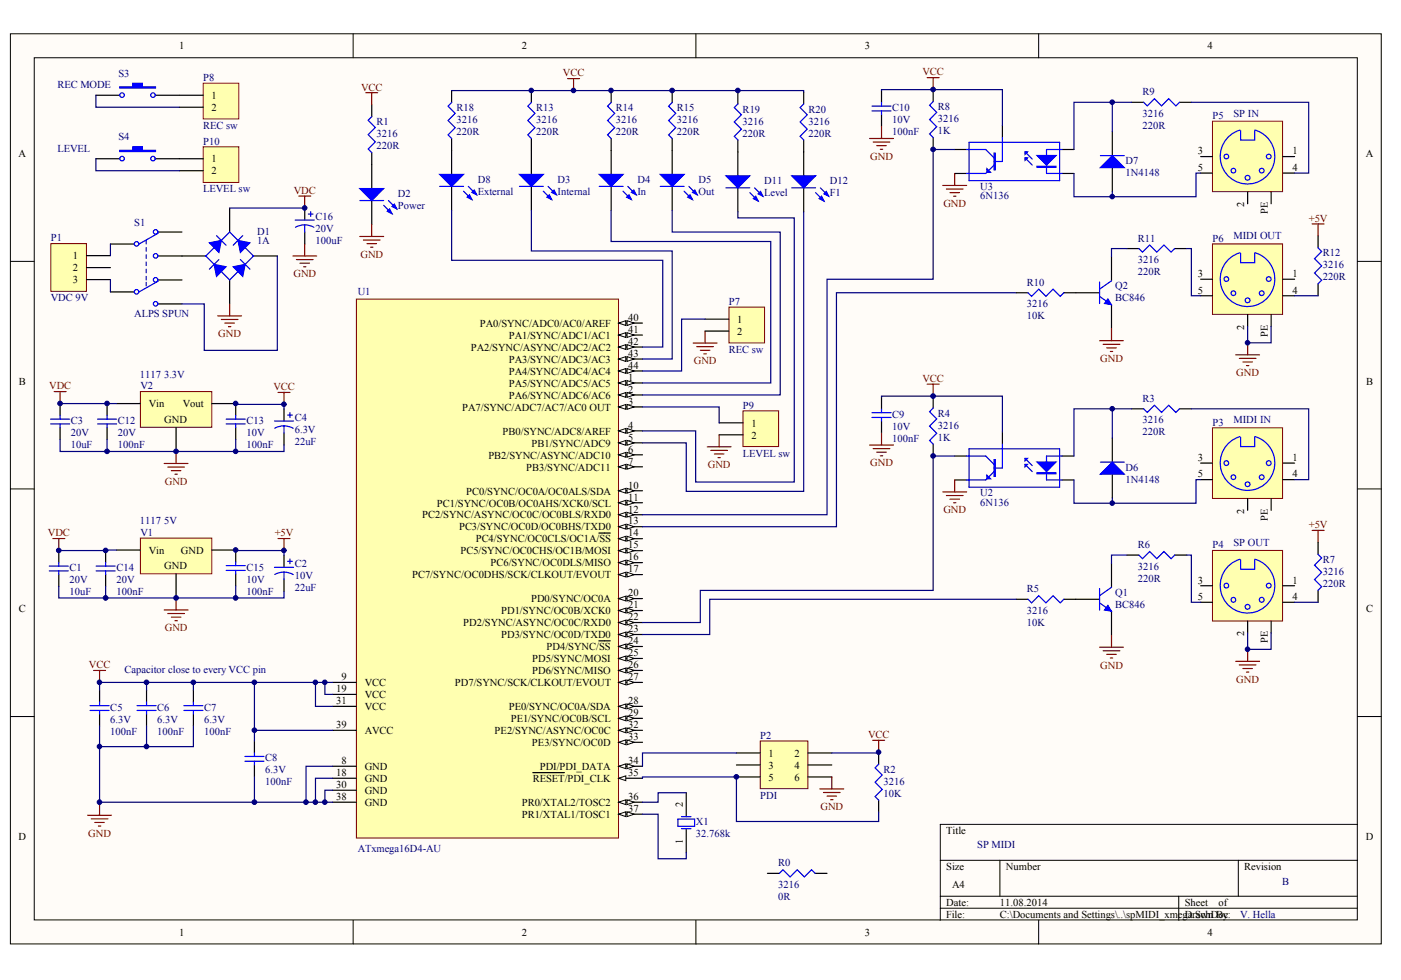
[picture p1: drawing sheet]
<svg xmlns="http://www.w3.org/2000/svg" width="289mm" height="202mm" viewBox="0 0 289 202" stroke-linecap="round" stroke-linejoin="round" font-family="sans-serif">
<g fill="#fffcf8" stroke="#000" stroke-width=".21">
<path d="M2.1 7h282.8v187.7h-282.8z"/>
<path d="M7.1 11.9h272.8v177.9h-272.8z"/>
</g>
<g fill="none" stroke="#000" stroke-width=".21">
<path d="M72.8 7v4.9M143.5 7v4.9M214.2 7v4.9M2.1 53.9h5M280 53.9h4.9M2.1 100.9h5M280 100.9h4.9M2.1 147.8h5M280 147.8h4.9M193.9 177.5h86.1M206.2 177.5v7.4M255.4 177.5v7.4"/>
<path d="M280 170h-86.1v19.8M72.8 189.8v4.9M143.5 189.8v4.9M193.9 184.9h86.1M193.9 187.3h86.1M214.2 189.8v4.9M243.1 184.9v4.9"/>
</g>
<path d="M73.5 61.7h54.1v111.2h-54.1z" fill="#ffffb0" stroke="#800000" stroke-width=".21"/>
<path d="M127.6 165.5h4.9" fill="none" stroke="#000" stroke-width=".25"/>
<g fill="#fffcf8" stroke="#000" stroke-width=".21">
<path d="M127.6 165.5l1.5-.5v1z"/>
<path d="M129.3 165l1.5 .5-1.5 .5z"/>
</g>
<path d="M127.6 167.9h4.9" fill="none" stroke="#000" stroke-width=".25"/>
<g fill="#fffcf8" stroke="#000" stroke-width=".21">
<path d="M127.6 167.9l1.5-.5v1z"/>
<path d="M129.3 167.4l1.5 .5-1.5 .5z"/>
</g>
<path d="M127.6 160.5h4.9" fill="none" stroke="#000" stroke-width=".25"/>
<path d="M127.6 160.5l1.5-.5v1z" fill="#fffcf8" stroke="#000" stroke-width=".21"/>
<path d="M127.6 66.6h4.9M68.6 140.8h4.9M68.6 143.2h4.9M68.6 150.6h4.9M68.6 158.1h4.9M109.9 159.4h6.5M68.6 160.5h4.9M68.6 163h4.9" fill="none" stroke="#000" stroke-width=".25"/>
<g fill="#fffcf8" stroke="#000" stroke-width=".21">
<path d="M127.6 66.6l1.5-.5v1z"/>
<path d="M129.3 66.1l1.5 .5-1.5 .5z"/>
</g>
<path d="M127.6 69.1h4.9" fill="none" stroke="#000" stroke-width=".25"/>
<g fill="#fffcf8" stroke="#000" stroke-width=".21">
<path d="M127.6 69.1l1.5-.5v1z"/>
<path d="M129.3 68.6l1.5 .5-1.5 .5z"/>
</g>
<path d="M127.6 71.6h4.9" fill="none" stroke="#000" stroke-width=".25"/>
<g fill="#fffcf8" stroke="#000" stroke-width=".21">
<path d="M127.6 71.6l1.5-.5v1z"/>
<path d="M129.3 71.1l1.5 .5-1.5 .5z"/>
</g>
<path d="M127.6 74.1h4.9" fill="none" stroke="#000" stroke-width=".25"/>
<g fill="#fffcf8" stroke="#000" stroke-width=".21">
<path d="M127.6 74.1l1.5-.5v.9z"/>
<path d="M129.3 73.6l1.5 .5-1.5 .4z"/>
</g>
<path d="M127.6 76.5h4.9" fill="none" stroke="#000" stroke-width=".25"/>
<g fill="#fffcf8" stroke="#000" stroke-width=".21">
<path d="M127.6 76.5l1.5-.5v1z"/>
<path d="M129.3 76l1.5 .5-1.5 .5z"/>
</g>
<path d="M127.6 79h4.9" fill="none" stroke="#000" stroke-width=".25"/>
<g fill="#fffcf8" stroke="#000" stroke-width=".21">
<path d="M127.6 79l1.5-.5v1z"/>
<path d="M129.3 78.5l1.5 .5-1.5 .5z"/>
</g>
<path d="M127.6 81.5h4.9" fill="none" stroke="#000" stroke-width=".25"/>
<g fill="#fffcf8" stroke="#000" stroke-width=".21">
<path d="M127.6 81.5l1.5-.5v1z"/>
<path d="M129.3 81l1.5 .5-1.5 .5z"/>
</g>
<path d="M127.6 83.9h4.9" fill="none" stroke="#000" stroke-width=".25"/>
<g fill="#fffcf8" stroke="#000" stroke-width=".21">
<path d="M127.6 83.9l1.5-.5v1z"/>
<path d="M129.3 83.4l1.5 .5-1.5 .5z"/>
</g>
<path d="M127.6 88.9h4.9" fill="none" stroke="#000" stroke-width=".25"/>
<g fill="#fffcf8" stroke="#000" stroke-width=".21">
<path d="M127.6 88.9l1.5-.5v1z"/>
<path d="M129.3 88.4l1.5 .5-1.5 .5z"/>
</g>
<path d="M127.6 91.3h4.9" fill="none" stroke="#000" stroke-width=".25"/>
<g fill="#fffcf8" stroke="#000" stroke-width=".21">
<path d="M127.6 91.3l1.5-.4v.9z"/>
<path d="M129.3 90.9l1.5 .4-1.5 .5z"/>
</g>
<path d="M127.6 96.3h4.9" fill="none" stroke="#000" stroke-width=".25"/>
<g fill="#fffcf8" stroke="#000" stroke-width=".21">
<path d="M127.6 96.3l1.5-.5v1z"/>
<path d="M129.3 95.8l1.5 .5-1.5 .5z"/>
</g>
<path d="M127.6 101.2h4.9" fill="none" stroke="#000" stroke-width=".25"/>
<g fill="#fffcf8" stroke="#000" stroke-width=".21">
<path d="M127.6 101.2l1.5-.5v1z"/>
<path d="M129.3 100.7l1.5 .5-1.5 .5z"/>
</g>
<path d="M127.6 103.7h4.9" fill="none" stroke="#000" stroke-width=".25"/>
<g fill="#fffcf8" stroke="#000" stroke-width=".21">
<path d="M127.6 103.7l1.5-.5v1z"/>
<path d="M129.3 103.2l1.5 .5-1.5 .5z"/>
</g>
<path d="M127.6 106.2h4.9" fill="none" stroke="#000" stroke-width=".25"/>
<g fill="#fffcf8" stroke="#000" stroke-width=".21">
<path d="M127.6 106.2l1.5-.5v1z"/>
<path d="M129.3 105.7l1.5 .5-1.5 .5z"/>
</g>
<path d="M127.6 108.6h4.9" fill="none" stroke="#000" stroke-width=".25"/>
<g fill="#fffcf8" stroke="#000" stroke-width=".21">
<path d="M127.6 108.6l1.5-.5v1z"/>
<path d="M129.3 108.1l1.5 .5-1.5 .5z"/>
</g>
<path d="M127.6 111.1h4.9" fill="none" stroke="#000" stroke-width=".25"/>
<g fill="#fffcf8" stroke="#000" stroke-width=".21">
<path d="M127.6 111.1l1.5-.5v1z"/>
<path d="M129.3 110.6l1.5 .5-1.5 .5z"/>
</g>
<path d="M123.5 110h2.4M127.6 113.6h4.9" fill="none" stroke="#000" stroke-width=".25"/>
<g fill="#fffcf8" stroke="#000" stroke-width=".21">
<path d="M127.6 113.6l1.5-.5v1z"/>
<path d="M129.3 113.1l1.5 .5-1.5 .5z"/>
</g>
<path d="M127.6 116.1h4.9" fill="none" stroke="#000" stroke-width=".25"/>
<g fill="#fffcf8" stroke="#000" stroke-width=".21">
<path d="M127.6 116.1l1.5-.5v.9z"/>
<path d="M129.3 115.6l1.5 .5-1.5 .4z"/>
</g>
<path d="M127.6 118.5h4.9" fill="none" stroke="#000" stroke-width=".25"/>
<g fill="#fffcf8" stroke="#000" stroke-width=".21">
<path d="M127.6 118.5l1.5-.5v1z"/>
<path d="M129.3 118l1.5 .5-1.5 .5z"/>
</g>
<path d="M127.6 123.5h4.9" fill="none" stroke="#000" stroke-width=".25"/>
<g fill="#fffcf8" stroke="#000" stroke-width=".21">
<path d="M127.6 123.5l1.5-.5v1z"/>
<path d="M129.3 123l1.5 .5-1.5 .5z"/>
</g>
<path d="M127.6 128.4h4.9" fill="none" stroke="#000" stroke-width=".25"/>
<g fill="#fffcf8" stroke="#000" stroke-width=".21">
<path d="M127.6 128.4l1.5-.5v1z"/>
<path d="M129.3 127.9l1.5 .5-1.5 .5z"/>
</g>
<path d="M127.6 130.9h4.9" fill="none" stroke="#000" stroke-width=".25"/>
<g fill="#fffcf8" stroke="#000" stroke-width=".21">
<path d="M127.6 130.9l1.5-.5v1z"/>
<path d="M129.3 130.4l1.5 .5-1.5 .5z"/>
</g>
<path d="M127.6 133.3h4.9" fill="none" stroke="#000" stroke-width=".25"/>
<g fill="#fffcf8" stroke="#000" stroke-width=".21">
<path d="M127.6 133.3l1.5-.4v.9z"/>
<path d="M129.3 132.9l1.5 .4-1.5 .5z"/>
</g>
<path d="M123.5 132.2h2.4M127.6 135.8h4.9" fill="none" stroke="#000" stroke-width=".25"/>
<g fill="#fffcf8" stroke="#000" stroke-width=".21">
<path d="M127.6 135.8l1.5-.5v1z"/>
<path d="M129.3 135.3l1.5 .5-1.5 .5z"/>
</g>
<path d="M127.6 138.3h4.9" fill="none" stroke="#000" stroke-width=".25"/>
<g fill="#fffcf8" stroke="#000" stroke-width=".21">
<path d="M127.6 138.3l1.5-.5v1z"/>
<path d="M129.3 137.8l1.5 .5-1.5 .5z"/>
</g>
<path d="M127.6 140.8h4.9" fill="none" stroke="#000" stroke-width=".25"/>
<g fill="#fffcf8" stroke="#000" stroke-width=".21">
<path d="M127.6 140.8l1.5-.5v1z"/>
<path d="M129.3 140.3l1.5 .5-1.5 .5z"/>
</g>
<path d="M127.6 158.1h4.9" fill="none" stroke="#000" stroke-width=".25"/>
<g fill="#fffcf8" stroke="#000" stroke-width=".21">
<path d="M127.6 158.1l1.5-.5v1z"/>
<path d="M129.3 157.6l1.5 .5-1.5 .5z"/>
</g>
<path d="M127.6 145.7h4.9" fill="none" stroke="#000" stroke-width=".25"/>
<g fill="#fffcf8" stroke="#000" stroke-width=".21">
<path d="M127.6 145.7l1.5-.5v1z"/>
<path d="M129.3 145.2l1.5 .5-1.5 .5z"/>
</g>
<path d="M127.6 148.2h4.9" fill="none" stroke="#000" stroke-width=".25"/>
<g fill="#fffcf8" stroke="#000" stroke-width=".21">
<path d="M127.6 148.2l1.5-.5v1z"/>
<path d="M129.3 147.7l1.5 .5-1.5 .5z"/>
</g>
<path d="M127.6 150.6h4.9" fill="none" stroke="#000" stroke-width=".25"/>
<g fill="#fffcf8" stroke="#000" stroke-width=".21">
<path d="M127.6 150.6l1.5-.4v.9z"/>
<path d="M129.3 150.2l1.5 .4-1.5 .5z"/>
</g>
<path d="M127.6 93.8h4.9M68.6 165.5h4.9" fill="none" stroke="#000" stroke-width=".25"/>
<g fill="#fffcf8" stroke="#000" stroke-width=".21">
<path d="M127.6 93.8l1.5-.5v1z"/>
<path d="M129.3 93.3l1.5 .5-1.5 .5z"/>
</g>
<path d="M127.6 125.9h4.9" fill="none" stroke="#000" stroke-width=".25"/>
<g fill="#fffcf8" stroke="#000" stroke-width=".21">
<path d="M127.6 125.9l1.5-.5v1z"/>
<path d="M129.3 125.4l1.5 .5-1.5 .5z"/>
</g>
<path d="M127.6 153.1h4.9" fill="none" stroke="#000" stroke-width=".25"/>
<g fill="#fffcf8" stroke="#000" stroke-width=".21">
<path d="M127.6 153.1l1.5-.5v1z"/>
<path d="M129.3 152.6l1.5 .5-1.5 .5z"/>
</g>
<path d="M68.6 145.7h4.9M181.2 155.2v2.4M181.2 165v2.5" fill="none" stroke="#000" stroke-width=".25"/>
<path d="M181.2 157.6l-.7 .8 1.4 1.5-1.4 1.4 1.4 1.5-1.4 1.5 .7 .7" fill="none" stroke="#00f" stroke-width=".25"/>
<path d="M156.8 152.8h9.8v9.9h-9.8z" fill="#ffffb0" stroke="#800000" stroke-width=".21"/>
<path d="M151.9 155.3h4.9M151.9 157.8h4.9M166.6 155.3h4.9M166.6 157.8h4.9M151.9 160.3h4.9M166.6 160.3h4.9" fill="none" stroke="#000" stroke-width=".25"/>
<path d="M28.9 111h14.8v7.4h-14.8z" fill="#ffffb0" stroke="#800000" stroke-width=".21"/>
<path d="M24 113.5h4.9M36.3 118.4v4.9M43.7 113.5h4.9" fill="none" stroke="#000" stroke-width=".25"/>
<path d="M28.9 80.8h14.8v7.3h-14.8z" fill="#ffffb0" stroke="#800000" stroke-width=".21"/>
<path d="M24 83.2h4.9M36.3 88.2v4.9M43.7 83.2h4.9M58.6 84.4v2.5M58.6 89.3v2.5M58.6 114.5v2.5M58.6 119.5v2.5M30.2 142.3v2.5M30.2 147.3v2.5M39.9 142.3v2.5M39.9 147.3v2.5" fill="none" stroke="#000" stroke-width=".25"/>
<g fill="none" stroke="#800000" stroke-width=".25">
<path d="M33.9 95.6h4.9M34.6 96.3h3.4M35.3 97.1h2M36.1 97.8h.5M36.3 93.1v2.5M57.3 80.9h2.5M58.6 80.9v2.5M57.3 111.1h2.5M58.6 111.1v2.5M33.9 125.8h4.9M34.6 126.6h3.4M35.3 127.3h2"/>
<path d="M36.1 128h.5M36.3 123.3v2.5M180 152.7h2.4M181.2 152.7v2.5M169.1 162.7h4.9M169.8 163.5h3.5M170.6 164.2h1.9M171.3 165h.5M171.5 160.3v2.4"/>
</g>
<path d="M181.2 155.2v.1h-9.7" fill="none" stroke="#000080" stroke-width=".25"/>
<g fill="none" stroke="#00f" stroke-width=".25">
<path d="M56.6 86.9h3.9M58.6 87.8l1.1 .2 .8 .4M58.6 87.8l-1.2 .2-.7 .3M58.6 87.8v1.5M59.3 85.6h1M59.8 85.1v1M56.6 117h3.9M58.6 118l.8 .1 1.1 .4M58.6 118l-1.2 .2-.7 .3M58.6 118v1.5M59.3 115.8h1M59.8 115.3v1"/>
<path d="M28.3 145.6h3.9M28.3 146.5h3.9M30.2 144.8v.8M30.2 146.5v.8M37.9 145.6h4M37.9 146.5h4M39.9 144.8v.8M39.9 146.5v.8"/>
</g>
<path d="M10.5 50.3h7.3v9.8h-7.3z" fill="#ffffb0" stroke="#800000" stroke-width=".21"/>
<g fill="none" stroke="#000" stroke-width=".25">
<path d="M19.8 19.6h4.9M32.1 19.6h4.9M109.6 18.7v2.5M126 18.7v2.5M138.6 18.7v2.5M76.7 21.6v2.5M76.7 31.5v7.4M109.6 28.6v7.4M109.6 38.4v5M126 28.6v7.4M126 38.4v5M138.6 28.6v7.4"/>
<path d="M138.6 38.4v5M17.9 52.7h4.9M17.9 55.2h4.9M17.9 57.7h4.9M22.8 50.3h4.9M32.6 52.8h9.8M32.6 47.9h4.9M32.6 57.7h4.9M47.4 42.9v5M47.4 57.7v5M52.3 52.8h4.9M76.7 41.4v4.9"/>
<path d="M22.8 60.2h4.9M32.6 62.7h4.9M12.4 83.2v2.5M12.4 88.2v2.5M12.1 113.6v2.4M12.1 118.5v2.5M20.5 142.3v2.5M20.5 147.3v2.5M52.5 152.8v2.5M52.5 157.8v2.4M141.5 163.5v5M141.5 170.9v5"/>
<path d="M158.3 180.1h2.4M168.1 180.1h2.5"/>
</g>
<g fill="none" stroke="#00f" stroke-width=".25">
<path d="M76.7 24.1l-.8 .7 1.5 1.5-1.5 1.5 1.5 1.5-1.5 1.4 .8 .8M107.1 38.4h4.9M109.6 21.2l-.8 .7 1.5 1.5-1.5 1.5 1.5 1.4-1.5 1.5 .8 .8M112 39.4l1.8 1.8M113 38.4l1.7 1.8M123.6 38.4h4.9M126 21.2l-.7 .7 1.5 1.5-1.5 1.5 1.5 1.4-1.5 1.5 .7 .8M128.5 39.4l1.7 1.8M129.5 38.4l1.7 1.8M136.2 38.4h4.9M138.6 21.2l-.7 .7 1.5 1.5-1.5 1.5 1.5 1.4-1.5 1.5 .7 .8M141.1 39.4l1.7 1.8"/>
<path d="M142.1 38.4l1.7 1.8M30.1 49.6v.7M30.1 51.1v.7M30.1 52.6v.7M30.1 54v.8M30.1 55.5v.8M30.1 57v.7M30.1 58.2v.8M32.6 48.1l-3.9 2.2M32.6 58l-3.9 2.2M44.7 48.6l1.9 2M45.1 53.5l-1.9 2"/>
<path d="M47.4 47.9l4.9 4.9-4.9 4.9-5-4.9zM49.6 53.5l1.9 2M50.1 48.6l-2 2M74.2 41.4h4.9M79.1 42.4l1.7 1.7M80.1 41.4l1.7 1.7M10.4 86.5h4M10.4 87.4h4M12.4 85.7v.8M12.4 87.4v.8M10.2 116.8h3.9M10.2 117.8h3.9"/>
<path d="M12.1 116v.8M12.1 117.8v.7M18.6 145.6h3.9M18.6 146.5h3.9M20.5 144.8v.8M20.5 146.5v.8M50.5 156h3.9M50.5 157h3.9M52.5 155.3v.7M52.5 157v.8M139.8 169h3.4v1.4h-3.4zM140.5 168.5h2"/>
<path d="M140.5 170.9h2M160.7 180.1l.8-.7 1.4 1.5 1.5-1.5 1.5 1.5 1.5-1.5 .7 .7"/>
<circle cx="25.2" cy="19.6" r=".47"/>
<circle cx="31.5" cy="19.6" r=".47"/>
<circle cx="28.2" cy="50.3" r=".47"/>
<circle cx="32.1" cy="57.7" r=".47"/>
<circle cx="32.1" cy="52.8" r=".47"/>
<circle cx="32.1" cy="47.8" r=".47"/>
<circle cx="28.2" cy="60.2" r=".47"/>
<circle cx="32.1" cy="62.7" r=".47"/>
</g>
<g fill="#00f" stroke="#00f" stroke-width=".25">
<path d="M44.2 54.5l2.4 .5-1.9 2z"/>
<path d="M43.2 50.1l2.4-.5-.5 2.5z"/>
<path d="M48.1 55l2.5-.5-.5 2.5z"/>
<path d="M49.1 49.6l2.4 .5-1.9 2z"/>
<path d="M74.2 38.9h4.9l-2.4 2.5z"/>
<path d="M80.4 43.1l.4 1-.9-.5z"/>
<path d="M81.3 42.1l.5 1-1-.5z"/>
<path d="M107.1 36h4.9l-2.4 2.4z"/>
<path d="M113.3 40.2l.5 1-1-.5z"/>
<path d="M114.3 39.2l.4 1-.9-.5z"/>
<path d="M123.6 36h4.9l-2.5 2.4z"/>
<path d="M129.7 40.2l.5 1-1-.5z"/>
<path d="M130.7 39.2l.5 1-1-.5z"/>
<path d="M136.2 36h4.9l-2.5 2.4z"/>
<path d="M142.3 40.2l.5 1-1-.5z"/>
<path d="M143.3 39.2l.5 1-1-.5z"/>
<path d="M24.7 17.9h2.7v-.7h2v.7h2.7v.3h-7.4z" fill-rule="evenodd"/>
</g>
<g fill="none" stroke="#800000" stroke-width=".25">
<path d="M117.1 16.2h2.4M118.3 16.2v2.5M61.6 40.4h2.5M62.8 40.4v2.5M44.9 65.2h4.9M45.6 65.9h3.5M46.4 66.6h1.9M47.1 67.4h.5M47.4 62.7v2.5M142.9 70.8h5M143.7 71.5h3.4M144.4 72.2h2"/>
<path d="M145.2 73h.5M145.4 68.3v2.5M11.2 80.8h2.4M12.4 80.8v2.4M19.3 138.3h2.5M20.5 138.3v2.5M18.1 168.2h4.9M18.8 168.9h3.5M19.6 169.6h1.9M20.3 170.4h.5M20.5 165.7v2.5"/>
</g>
<g fill="none" stroke="#000080" stroke-width=".25">
<path d="M22.8 50.3v2.4M22.8 57.7v2.5M57.2 52.8v19.5h-15.1v-9.6h-4.6M20.5 149.8v4.2h19.4v-4.2M20.5 154v11.5M30.2 140.8v1.5M30.2 149.8v4.2M39.9 140.8v1.5M52.5 140.8v9.8h16.1M52.5 150.6v2.2M65.1 140.8v4.9h3.5M67 140.8v2.4h1.6"/>
<path d="M68.6 158.1h-5.5v7.4M68.6 140.8h-48.1v1.5M52.5 160.2v5.3M68.6 165.5h-48.1v.2M68.6 163h-1.6v2.5M68.6 160.5h-3.5v5M132.5 167.9h3.2v9.2h5.8v-1.2M141.5 163.5h-5.8v2h-3.2"/>
</g>
<path d="M150.3 63.4h7.4v7.3h-7.4z" fill="#ffffb0" stroke="#800000" stroke-width=".21"/>
<path d="M145.4 65.8h4.9M145.4 68.3h4.9" fill="none" stroke="#000" stroke-width=".25"/>
<path d="M41.9 17.2h7.4v7.3h-7.4z" fill="#ffffb0" stroke="#800000" stroke-width=".21"/>
<g fill="none" stroke="#000" stroke-width=".25">
<path d="M37 19.6h4.9M93.1 18.7v2.5M19.8 32.7h4.9M32.1 32.7h4.9M37 22.1h4.9M93.1 28.6v7.4M93.1 38.4v5M62.8 42.9v2.5M62.8 47.9v2.4M22.1 83.2v2.5M22.1 88.2v2.5M48.6 83.2v2.5"/>
<path d="M48.6 88.2v2.5M21.8 113.6v2.4M21.8 118.5v2.5M48.6 113.5v2.4M48.6 118.4v2.5"/>
</g>
<g fill="none" stroke="#000080" stroke-width=".25">
<path d="M19.8 19.6v2.5h17.2M47.4 42.9h15.4M209.6 60.4h-37.1v48.2h-40M12.4 90.7v2.4h36.2v-2.4M12.4 83.2h11.6M22.1 90.7v2.4M48.6 83.2v.2h10v1M58.6 91.8v1.3h-10M24 113.5l-11.9 .1M48.6 113.5l10 .1v.9M12.1 121v2.3h36.5M21.8 121v2.3"/>
<path d="M48.6 120.9v2.4h10v-1.3M151.9 155.3h-19.4v2.8M132.5 160.5v-.2h19.4v9.1h29.3v-1.9"/>
</g>
<g fill="none" stroke="#00f" stroke-width=".25">
<path d="M90.7 38.4h4.9M93.1 21.2l-.7 .7 1.5 1.5-1.5 1.5 1.5 1.4-1.5 1.5 .7 .8M95.6 39.4l1.7 1.8M96.6 38.4l1.7 1.8M60.9 45.4h3.9M62.8 46.4l.8 .1 1.1 .4M62.8 46.4l-.7 .1-1.2 .4M62.8 46.4v1.5M63.6 44.2h1M64.1 43.7v1M20.1 86.5h4M20.1 87.4h4"/>
<path d="M22.1 85.7v.8M22.1 87.4v.8M46.6 86.5h4M46.6 87.4h4M48.6 85.7v.8M48.6 87.4v.8M19.8 116.8h4M19.8 117.8h4M21.8 116v.8M21.8 117.8v.7M46.6 116.7h4M46.6 117.7h4"/>
<path d="M48.6 115.9v.8M48.6 117.7v.7"/>
<circle cx="25.2" cy="32.7" r=".47"/>
<circle cx="31.5" cy="32.7" r=".47"/>
</g>
<g fill="#00f" stroke="#00f" stroke-width=".25">
<path d="M90.7 36h4.9l-2.5 2.4z"/>
<path d="M96.8 40.2l.5 1-1-.5z"/>
<path d="M97.8 39.2l.5 1-1-.5z"/>
<path d="M24.7 31h2.7v-.7h2v.7h2.7v.3h-7.4z" fill-rule="evenodd"/>
</g>
<g fill="none" stroke="#800000" stroke-width=".25">
<path d="M75.4 19.1h2.5M76.7 19.1v2.5M60.4 52.8h4.9M61.1 53.5h3.5M61.9 54.3h1.9M62.6 55h.5M62.8 50.3v2.5M74.2 48.8h4.9M74.9 49.5h3.5M75.7 50.3h1.9M76.4 51h.5M76.7 46.3v2.5"/>
<path d="M10.9 111.1h2.5M12.1 111.1v2.5"/>
</g>
<path d="M41.9 30.3h7.4v7.3h-7.4z" fill="#ffffb0" stroke="#800000" stroke-width=".21"/>
<path d="M37 32.7h4.9M37 35.2h4.9" fill="none" stroke="#000" stroke-width=".25"/>
<path d="M19.8 32.7v2.5h17.2" fill="none" stroke="#000080" stroke-width=".25"/>
<path d="M145.8 92.2h5M146.6 92.9h3.4M147.3 93.6h2M148.1 94.4h.5M148.3 89.7v2.5" fill="none" stroke="#800000" stroke-width=".25"/>
<path d="M153.2 84.8h7.4v7.3h-7.4z" fill="#ffffb0" stroke="#800000" stroke-width=".21"/>
<g fill="none" stroke="#000" stroke-width=".25">
<path d="M152.2 19v2.5M165.7 19v2.5M152.2 28.9v7.4M152.2 38.7v5M165.7 28.9v7.4M165.7 38.7v5M148.3 87.2h4.9M148.3 89.7h4.9M196.9 94.1h2.4M196.9 99h2.4M206.7 89.1v2.5M219 94.1h2.5"/>
<path d="M219 99h2.5"/>
</g>
<path d="M93.1 18.7h59.1v.3M152.2 18.7h13.5v.3M93.1 43.4v10.3h43.6v17.9h-4.2M109.6 43.4v8.4h29v22.3h-6.1M126 43.4v6.4h33v29.2h-26.5M138.6 43.4v4.5h22.3v33.6h-28.4M152.2 43.7v1.2h11.6v54.5h-20.3v-10.5h-11M165.7 43.7v57.7h-24.2v-10.1h-9M145.4 65.8h-4.8v10.7h-8.1M132.5 83.9h15.8v3.3" fill="none" stroke="#000080" stroke-width=".25"/>
<g fill="none" stroke="#00f" stroke-width=".25">
<path d="M149.7 38.7h4.9M152.2 21.5l-.8 .7 1.5 1.5-1.5 1.5 1.5 1.4-1.5 1.5 .8 .8M154.6 39.7l1.7 1.8M155.6 38.7l1.7 1.8M163.3 38.7h4.9M165.7 21.5l-.7 .7 1.5 1.5-1.5 1.5 1.5 1.4-1.5 1.5 .7 .8M168.2 39.7l1.7 1.8M169.2 38.7l1.7 1.8M199.3 94.1h4l1.7 1.7M199.8 92.6h18.7v7.9h-18.7zM203.5 98.8l-.2 .2h-4M205 97.3l-1 1"/>
<path d="M206.7 91.6v4.9h-1.7M211.4 95.8l1.5 1.5M211.4 94.6l1.5 1.4M219 94.1h-3.2v4.9h3.2"/>
</g>
<g fill="#00f" stroke="#00f" stroke-width=".25">
<path d="M149.7 36.3h4.9l-2.4 2.4z"/>
<path d="M155.9 40.5l.4 1-.9-.5z"/>
<path d="M156.8 39.5l.5 1-1-.5z"/>
<path d="M163.3 36.3h4.9l-2.5 2.4z"/>
<path d="M169.4 40.5l.5 1-1-.5z"/>
<path d="M170.4 39.5l.5 1-1-.5z"/>
<path d="M213.9 95.3h3.9l-2 2z"/>
<path d="M211.4 94.6h.5l-.5 .5z"/>
<path d="M211.4 95.8h.5l-.5 .5z"/>
<path d="M203.5 98l.8 .8h-.8z"/>
<path d="M205 94.8h.2v3.5h-.2z" fill-rule="evenodd"/>
</g>
<path d="M213.9 97.5h3.9v.2h-3.9z" fill="#00f" stroke="#00f" stroke-width=".25"/>
<path d="M250 88.2h14.5v14.6h-14.5z" fill="#ffffb0" stroke="#800000" stroke-width=".21"/>
<path d="M247.6 95.5h2.4M247.6 98.9h2.4M264.6 95.5h2.4M264.6 98.9h2.4M257.3 102.8v2.5M262.1 102.8v2.5" fill="none" stroke="#000" stroke-width=".25"/>
<path d="M253.1 95.1a.49 .49 0 0 0-.7 .4 .49 .49 0 0 0 .7 .5 .49 .49 0 0 0 .1-.9M254.6 98a.48 .48 0 0 0-.7 .4 .48 .48 0 0 0 .6 .5 .48 .48 0 0 0 .2-.8M255.8 90.2v1.9h2.9v-1.9M257.5 99.4a.49 .49 0 0 0-.7 .5 .49 .49 0 0 0 .7 .4 .49 .49 0 0 0 .1-.8M258.8 90.1a5.7 5.7 0 0 1 3.1 8.6 5.7 5.7 0 0 1-9.2 .1 5.7 5.7 0 0 1 3-8.7M260.4 98a.48 .48 0 0 0-.7 .4 .48 .48 0 0 0 .7 .5 .48 .48 0 0 0 .1-.8M261.8 95.1a.49 .49 0 0 0-.6 .4 .49 .49 0 0 0 .7 .5 .49 .49 0 0 0 .1-.9" fill="none" stroke="#00f" stroke-width=".25"/>
<path d="M250 113.5h14.5v14.6h-14.5z" fill="#ffffb0" stroke="#800000" stroke-width=".21"/>
<g fill="none" stroke="#000" stroke-width=".25">
<path d="M196.9 30.8h2.4M196.9 35.8h2.4M206.7 25.9v2.5M219 30.8h2.5M219 35.8h2.5M192.4 81.7v2.5M192.4 91.6v2.5M229.4 90.4v4.9M229.4 97.8v4.9M233.4 84.3h2.5M243.2 84.3h2.5M229.2 116.2v4.9"/>
<path d="M232.4 114.5h2.5M242.3 114.5h2.4M271.8 111.9v2.4M209.6 123.6h2.4M219.4 123.6h7.4M229.2 126.1v4.9M247.6 120.8h2.4M247.6 124.2h2.4M257.3 128.1v2.5M262.1 128.1v2.5M264.6 120.8h2.4M264.6 124.2h2.4"/>
<path d="M271.8 121.8v2.4"/>
</g>
<g fill="none" stroke="#00f" stroke-width=".25">
<path d="M199.3 30.8h4l1.7 1.8M199.8 29.4h18.7v7.9h-18.7zM203.5 35.5l-.2 .3h-4M205 34.1l-1 .9M206.7 28.4v4.9h-1.7M211.4 32.6l1.5 1.5M211.4 31.3l1.5 1.5M219 30.8h-3.2v5h3.2M192.4 84.2l-.7 .7 1.5 1.5-1.5 1.5 1.5 1.5-1.5 1.5 .7 .7M226.9 95.3h5M235.9 84.3l.7 .8 1.5-1.5 1.4 1.5 1.5-1.5 1.5 1.5 .7-.8M234.9 114.5l.7 .7 1.5-1.4 1.5 1.4 1.4-1.4 1.5 1.4 .8-.7"/>
<path d="M255.8 115.5v1.9h2.9v-1.9M258.8 115.4a5.7 5.7 0 0 1 3.1 8.6 5.7 5.7 0 0 1-9.2 .1 5.7 5.7 0 0 1 3-8.7M271.8 114.3l.8 .8-1.5 1.5 1.5 1.5-1.5 1.4 1.5 1.5-.8 .8M212 123.6l.7 .8 1.5-1.5 1.5 1.5 1.5-1.5 1.4 1.5 .8-.8M226.8 124.4l2.4 1.7M226.8 121.4v4.4M229.2 121.1l-2.4 1.8M253.1 120.4a.49 .49 0 0 0-.7 .4 .49 .49 0 0 0 .7 .4 .49 .49 0 0 0 .1-.8M254.6 123.3a.5 .5 0 0 0-.8 .4 .5 .5 0 0 0 .7 .5 .5 .5 0 0 0 .2-.8M257.5 124.7a.5 .5 0 0 0-.7 .5 .5 .5 0 0 0 .7 .4 .5 .5 0 0 0 .1-.8M260.4 123.3a.5 .5 0 0 0-.7 .4 .5 .5 0 0 0 .7 .5 .5 .5 0 0 0 .1-.9M261.8 120.3a.49 .49 0 0 0-.6 .5 .49 .49 0 0 0 .7 .4 .49 .49 0 0 0 .1-.8"/>
</g>
<path d="M228.5 124.9l.7 1.2-1.5-.3z" fill="#00f" stroke="#00f" stroke-width=".21"/>
<g fill="#00f" stroke="#00f" stroke-width=".25">
<path d="M229.4 95.3l2.5 2.5h-5z"/>
<path d="M213.9 32.1h3.9l-2 2z"/>
<path d="M211.4 31.3h.5l-.5 .5z"/>
<path d="M211.4 32.6h.5l-.5 .5z"/>
<path d="M203.5 34.8l.8 .7h-.8z"/>
<path d="M205 31.6h.2v3.4h-.2z" fill-rule="evenodd"/>
</g>
<path d="M221.5 99v4.8h7.9M229.4 84.3h-7.9v9.8M233.4 84.3h-4v6.1M245.7 84.3h24.2v14.6h-2.9M247.6 98.9h-.9v4.9h-17.3v-1.1M232.4 114.5h-3.2v1.7M244.7 114.5h1v9.7h1.9M257.3 130.6v3.3h4.8v-3.3M267 124.2h4.8" fill="none" stroke="#000080" stroke-width=".25"/>
<g fill="none" stroke="#800000" stroke-width=".25">
<path d="M191.2 79.2h2.5M192.4 79.2v2.5M196.9 99v2.5M194.4 101.5h4.9M195.2 102.2h3.4M195.9 103h2M196.6 103.7h.5M270.6 109.4h2.5M271.8 109.4v2.5M226.8 133.5h4.9M227.5 134.2h3.4M228.2 135h2"/>
<path d="M229 135.7h.5M229.2 131v2.5M254.8 136.4h5M255.6 137.2h3.4M256.3 137.9h2M257.1 138.6h.4M257.3 133.9v2.5"/>
</g>
<path d="M213.9 34.3h3.9v.2h-3.9z" fill="#00f" stroke="#00f" stroke-width=".25"/>
<path d="M250 25h14.5v14.5h-14.5z" fill="#ffffb0" stroke="#800000" stroke-width=".21"/>
<path d="M247.6 32.3h2.4M247.6 35.7h2.4M257.3 39.6v2.4M262.1 39.6v2.4M264.6 32.3h2.4M264.6 35.7h2.4" fill="none" stroke="#000" stroke-width=".25"/>
<path d="M253.1 31.9a.48 .48 0 0 0-.7 .4 .48 .48 0 0 0 .7 .4 .48 .48 0 0 0 .1-.8M254.6 34.8a.48 .48 0 0 0-.7 .4 .48 .48 0 0 0 .6 .4 .48 .48 0 0 0 .2-.8M255.8 27v1.9h2.9v-1.9M257.5 36.2a.5 .5 0 0 0-.7 .5 .5 .5 0 0 0 .7 .4 .5 .5 0 0 0 .1-.8M258.8 26.8a5.7 5.7 0 0 1 3.1 8.7 5.7 5.7 0 0 1-9.2 .1 5.7 5.7 0 0 1 3-8.8M260.4 34.8a.48 .48 0 0 0-.7 .4 .48 .48 0 0 0 .7 .4 .48 .48 0 0 0 .1-.8M261.8 31.8a.48 .48 0 0 0-.6 .5 .48 .48 0 0 0 .7 .4 .48 .48 0 0 0 .1-.8" fill="none" stroke="#00f" stroke-width=".25"/>
<path d="M250 50.3h14.5v14.5h-14.5z" fill="#ffffb0" stroke="#800000" stroke-width=".21"/>
<g fill="none" stroke="#000" stroke-width=".25">
<path d="M181.8 18.7v2.5M192.4 18.5v2.5M181.8 23.6v2.5M192.4 28.4v2.4M229.4 27.2v4.9M229.4 34.6v4.9M233.4 21.1h2.5M243.2 21.1h2.5M229.2 53v4.9M232.4 51.3h2.5M242.3 51.3h2.4M247.6 57.6h2.4"/>
<path d="M264.6 57.6h2.4M271.8 48.7v2.4M271.8 58.5v2.5M209.6 60.4h2.4M219.4 60.4h7.4M229.2 62.9v4.9M247.6 61h2.4M257.3 64.9v2.4M262.1 64.9v2.4M264.6 61h2.4M181.8 81.9v2.5M181.8 86.9v2.4"/>
</g>
<g fill="none" stroke="#00f" stroke-width=".25">
<path d="M179.8 21.9h4M179.8 22.9h4M181.8 21.2v.7M181.8 22.9v.7M192.4 21l-.7 .7 1.5 1.5-1.5 1.5 1.5 1.4-1.5 1.5 .7 .8M226.9 32.1h5M235.9 21.1l.7 .7 1.5-1.4 1.4 1.4 1.5-1.4 1.5 1.4 .7-.7M226.8 58.2v4.4M229.2 57.9l-2.4 1.7M234.9 51.3l.7 .7 1.5-1.5 1.5 1.5 1.4-1.5 1.5 1.5 .8-.7M253.1 57.1a.48 .48 0 0 0-.7 .4 .48 .48 0 0 0 .7 .5 .48 .48 0 0 0 .1-.8M255.8 52.2v2h2.9v-2"/>
<path d="M258.8 52.1a5.7 5.7 0 0 1 3.1 8.7 5.7 5.7 0 0 1-9.2 .1 5.7 5.7 0 0 1 3-8.8M261.8 57.1a.48 .48 0 0 0-.6 .5 .48 .48 0 0 0 .7 .4 .48 .48 0 0 0 .1-.8M271.8 51.1l.8 .8-1.5 1.4 1.5 1.5-1.5 1.5 1.5 1.5-.8 .7M212 60.4l.7 .7 1.5-1.5 1.5 1.5 1.5-1.5 1.4 1.5 .8-.7M226.8 61.1l2.4 1.8M254.6 60.1a.48 .48 0 0 0-.7 .3 .48 .48 0 0 0 .6 .5 .48 .48 0 0 0 .2-.8M257.5 61.5a.5 .5 0 0 0-.7 .5 .5 .5 0 0 0 .7 .4 .5 .5 0 0 0 .1-.8M260.4 60a.48 .48 0 0 0-.7 .5 .48 .48 0 0 0 .7 .4 .48 .48 0 0 0 .1-.8M179.8 85.1h4M179.8 86.1h4M181.8 84.4v.7M181.8 86.1v.8"/>
</g>
<path d="M228.5 61.6l.7 1.3-1.5-.3z" fill="#00f" stroke="#00f" stroke-width=".21"/>
<path d="M229.4 32.1l2.5 2.5h-5z" fill="#00f" stroke="#00f" stroke-width=".25"/>
<g fill="none" stroke="#000080" stroke-width=".25">
<path d="M181.8 18.7v-.2h24.9v7.4M196.9 30.8h-4.5v26.8h-21.8v48.6h-38.1M221.5 35.8v4.8h7.9M229.4 21.1h-7.9v9.7M233.4 21.1h-4v6.1M245.7 21.1h24.2v14.6h-2.9M247.6 35.7h-.9v4.9h-17.3v-1.1M232.4 51.3h-3.2v1.7M244.7 51.3h1v9.7h1.9M257.3 67.3v3.4h4.8v-3.4M267 61h4.8M181.8 81.9v-.2h24.9v7.4"/>
<path d="M196.9 94.1h-4.5v27.7h-48v6.6h-11.9M209.6 123.6h-63.2v7.3h-13.9"/>
</g>
<g fill="none" stroke="#800000" stroke-width=".25">
<path d="M191.2 16h2.5M192.4 16v2.5M179.3 28.6h5M180.1 29.3h3.4M180.8 30h2M181.5 30.8h.5M181.8 26.1v2.5M194.4 38.3h4.9M195.2 39h3.4M195.9 39.7h2M196.9 35.8v2.5M196.6 40.5h.5"/>
<path d="M270.6 46.2h2.5M271.8 46.2v2.5M226.8 70.3h4.9M227.5 71h3.4M228.2 71.8h2M229 72.5h.5M229.2 67.8v2.5M254.8 73.2h5M255.6 73.9h3.4M256.3 74.7h2M257.1 75.4h.4M257.3 70.7v2.5"/>
<path d="M179.3 91.8h5M180.1 92.5h3.4M180.8 93.3h2M181.5 94h.5M181.8 89.3v2.5"/>
</g>
<g fill="#000080" stroke="#000080" stroke-width=".21">
<circle cx="12.1" cy="113.5" r=".47"/>
<circle cx="12.4" cy="83.2" r=".47"/>
<circle cx="20.5" cy="165.5" r=".47"/>
<circle cx="20.5" cy="154" r=".47"/>
<circle cx="20.5" cy="140.7" r=".47"/>
<circle cx="21.8" cy="123.3" r=".48"/>
<circle cx="21.8" cy="113.5" r=".47"/>
<circle cx="22.1" cy="93.1" r=".47"/>
<circle cx="22.1" cy="83.2" r=".47"/>
<circle cx="30.2" cy="154" r=".47"/>
<circle cx="30.2" cy="140.7" r=".47"/>
<circle cx="36.3" cy="123.3" r=".48"/>
<circle cx="36.3" cy="93.1" r=".47"/>
<circle cx="39.9" cy="140.7" r=".47"/>
<circle cx="48.6" cy="123.3" r=".47"/>
<circle cx="48.6" cy="113.4" r=".47"/>
<circle cx="48.6" cy="93.1" r=".47"/>
<circle cx="48.6" cy="83.2" r=".47"/>
<circle cx="52.5" cy="165.5" r=".48"/>
<circle cx="52.5" cy="150.6" r=".47"/>
<circle cx="52.5" cy="140.7" r=".47"/>
<circle cx="58.5" cy="113.5" r=".47"/>
<circle cx="58.5" cy="83.4" r=".47"/>
<circle cx="62.8" cy="42.9" r=".47"/>
<circle cx="63.1" cy="165.5" r=".47"/>
<circle cx="65" cy="165.5" r=".47"/>
<circle cx="65" cy="140.7" r=".47"/>
<circle cx="67" cy="165.5" r=".47"/>
<circle cx="67" cy="140.7" r=".47"/>
<circle cx="109.6" cy="18.7" r=".47"/>
<circle cx="118.3" cy="18.7" r=".47"/>
<circle cx="126" cy="18.7" r=".47"/>
<circle cx="138.6" cy="18.7" r=".47"/>
<circle cx="151.9" cy="160.2" r=".47"/>
<circle cx="152.2" cy="18.7" r=".47"/>
<circle cx="181.2" cy="155.1" r=".47"/>
<circle cx="192.4" cy="94" r=".47"/>
<circle cx="192.4" cy="81.7" r=".48"/>
<circle cx="192.4" cy="30.8" r=".47"/>
<circle cx="192.4" cy="18.5" r=".47"/>
<circle cx="229.4" cy="40.5" r=".47"/>
<circle cx="229.4" cy="21.1" r=".47"/>
<circle cx="229.4" cy="103.8" r=".47"/>
<circle cx="229.4" cy="84.3" r=".47"/>
<circle cx="257.3" cy="70.7" r=".47"/>
<circle cx="257.3" cy="133.9" r=".47"/>
</g>
<g font-size="2.2">
<text x="37" y="10.2">1</text>
<text x="107.6" y="10.2">2</text>
<text x="178.3" y="10.2">3</text>
<text x="249" y="10.2">4</text>
<text x="43.6" y="20.4">1</text>
<text x="43.6" y="22.9">2</text>
<text x="3.8" y="32.4">A</text>
<text x="43.6" y="33.5">1</text>
<text x="43.6" y="36">2</text>
<text x="247" y="31.8">3</text>
<text x="247" y="35.2">5</text>
<text x="266.5" y="31.8">1</text>
<text x="266.5" y="35.2">4</text>
<text x="281.7" y="32.4">A</text>
<text x="15.1" y="53.5">1</text>
<text x="15.1" y="56">2</text>
<text x="15.1" y="58.4">3</text>
<text x="247" y="57.1">3</text>
<text x="266.5" y="57.1">1</text>
<text x="247" y="60.5">5</text>
<text x="266.5" y="60.5">4</text>
<text x="99" y="67.4">PA0/SYNC/ADC0/AC0/AREF</text>
<text x="104.9" y="69.9">PA1/SYNC/ADC1/AC1</text>
<text x="129.5" y="66.2">40</text>
<text x="129.5" y="68.7">41</text>
<text x="129.5" y="71.1">42</text>
<text x="152" y="66.6">1</text>
<text x="152" y="69.1">2</text>
<text x="97.1" y="72.4">PA2/SYNC/ASYNC/ADC2/AC2</text>
<text x="104.9" y="74.8">PA3/SYNC/ADC3/AC3</text>
<text x="104.9" y="77.3">PA4/SYNC/ADC4/AC4</text>
<text x="129.5" y="73.6">43</text>
<text x="129.5" y="76.1">44</text>
<text x="3.9" y="79.3">B</text>
<text x="104.9" y="79.8">PA5/SYNC/ADC5/AC5</text>
<text x="104.9" y="82.2">PA6/SYNC/ADC6/AC6</text>
<text x="129.5" y="78.5">1</text>
<text x="129.5" y="81">2</text>
<text x="129.5" y="83.5">3</text>
<text x="281.7" y="79.3">B</text>
<text x="30.7" y="84">Vin</text>
<text x="33.9" y="87.2">GND</text>
<text x="37.7" y="84">Vout</text>
<text x="95.3" y="84.7">PA7/SYNC/ADC7/AC7/AC0 OUT</text>
<text x="103.7" y="89.7">PB0/SYNC/ADC8/AREF</text>
<text x="129.5" y="88.4">4</text>
<text x="154.9" y="88">1</text>
<text x="100.7" y="94.6">PB2/SYNC/ASYNC/ADC10</text>
<text x="109.6" y="92.1">PB1/SYNC/ADC9</text>
<text x="129.5" y="90.9">5</text>
<text x="129.5" y="95.8">7</text>
<text x="129.5" y="93.4">6</text>
<text x="154.9" y="90.5">2</text>
<text x="247" y="95.1">3</text>
<text x="266.5" y="95.1">1</text>
<text x="108.5" y="97.1">PB3/SYNC/ADC11</text>
<text x="129.5" y="100.8">10</text>
<text x="247" y="98.5">5</text>
<text x="266.5" y="98.5">4</text>
<text x="87.1" y="106.9">PC2/SYNC/ASYNC/OC0C/OC0BLS/RXD0</text>
<text x="90.1" y="104.5">PC1/SYNC/OC0B/OC0AHS/XCK0/SCL</text>
<text x="96.1" y="102">PC0/SYNC/OC0A/OC0ALS/SDA</text>
<text x="129.5" y="103.2">11</text>
<text x="129.5" y="105.7">12</text>
<text x="94.7" y="109.4">PC3/SYNC/OC0D/OC0BHS/TXD0</text>
<text x="98.1" y="111.9">PC4/SYNC/OC0CLS/OC1A/SS</text>
<text x="129.5" y="108.2">13</text>
<text x="129.5" y="110.7">14</text>
<text x="129.5" y="113.1">15</text>
<text x="30.7" y="114.2">Vin</text>
<text x="33.9" y="117.4">GND</text>
<text x="37.3" y="114.2">GND</text>
<text x="85" y="119.3">PC7/SYNC/OC0DHS/SCK/CLKOUT/EVOUT</text>
<text x="95" y="114.4">PC5/SYNC/OC0CHS/OC1B/MOSI</text>
<text x="101.2" y="116.8">PC6/SYNC/OC0DLS/MISO</text>
<text x="129.5" y="115.6">16</text>
<text x="129.5" y="118.1">17</text>
<text x="109.5" y="124.2">PD0/SYNC/OC0A</text>
<text x="129.5" y="123">20</text>
<text x="129.5" y="125.5">21</text>
<text x="247" y="120.4">3</text>
<text x="247" y="123.8">5</text>
<text x="266.5" y="120.4">1</text>
<text x="266.5" y="123.8">4</text>
<text x="3.9" y="126.3">C</text>
<text x="95.5" y="129.2">PD2/SYNC/ASYNC/OC0C/RXD0</text>
<text x="103.4" y="131.7">PD3/SYNC/OC0D/TXD0</text>
<text x="103.4" y="126.7">PD1/SYNC/OC0B/XCK0</text>
<text x="129.5" y="127.9">22</text>
<text x="129.5" y="130.4">23</text>
<text x="281.7" y="126.3">C</text>
<text x="109.8" y="136.6">PD5/SYNC/MOSI</text>
<text x="112.7" y="134.1">PD4/SYNC/SS</text>
<text x="129.5" y="132.9">24</text>
<text x="129.5" y="135.4">25</text>
<text x="129.5" y="137.8">26</text>
<text x="69.3" y="142.8">19</text>
<text x="70.4" y="140.3">9</text>
<text x="75.2" y="141.5">VCC</text>
<text x="93.8" y="141.5">PD7/SYNC/SCK/CLKOUT/EVOUT</text>
<text x="109.8" y="139.1">PD6/SYNC/MISO</text>
<text x="129.5" y="140.3">27</text>
<text x="69.3" y="145.2">31</text>
<text x="75.2" y="144">VCC</text>
<text x="75.2" y="146.5">VCC</text>
<text x="104.9" y="146.5">PE0/SYNC/OC0A/SDA</text>
<text x="105.3" y="148.9">PE1/SYNC/OC0B/SCL</text>
<text x="129.5" y="145.2">28</text>
<text x="129.5" y="147.7">29</text>
<text x="69.3" y="150.2">39</text>
<text x="75.2" y="151.4">AVCC</text>
<text x="102" y="151.4">PE2/SYNC/ASYNC/OC0C</text>
<text x="109.7" y="153.9">PE3/SYNC/OC0D</text>
<text x="129.5" y="150.2">32</text>
<text x="129.5" y="152.7">33</text>
<text x="69.3" y="160.1">18</text>
<text x="70.4" y="157.6">8</text>
<text x="75.2" y="158.8">GND</text>
<text x="75.2" y="161.3">GND</text>
<text x="109.9" y="161.3">RESET/PDI_CLK</text>
<text x="111.3" y="158.8">PDI/PDI_DATA</text>
<text x="129.5" y="160.1">35</text>
<text x="129.5" y="157.6">34</text>
<text x="158.5" y="156.1">1</text>
<text x="158.5" y="158.6">3</text>
<text x="158.5" y="161">5</text>
<text x="163.8" y="156.1">2</text>
<text x="163.8" y="158.6">4</text>
<text x="163.8" y="161">6</text>
<text x="69.3" y="162.5">30</text>
<text x="69.3" y="165">38</text>
<text x="75.2" y="163.8">GND</text>
<text x="75.2" y="166.2">GND</text>
<text x="107.6" y="166.2">PR0/XTAL2/TOSC2</text>
<text x="129.5" y="165">36</text>
<text x="129.5" y="167.5">37</text>
<text x="3.8" y="173.2">D</text>
<text x="107.6" y="168.7">PR1/XTAL1/TOSC1</text>
<text x="195.1" y="172">Title</text>
<text x="281.7" y="173.2">D</text>
<text x="195.1" y="179.4">Size</text>
<text x="207.4" y="179.4">Number</text>
<text x="256.6" y="179.4">Revision</text>
<text x="196.4" y="183.1">A4</text>
<text x="195.1" y="186.8">Date:</text>
<text x="195.1" y="189.3">File:</text>
<text x="206.2" y="186.8">11.08.2014</text>
<text x="206.2" y="189.3">C:\Documents and Settings\..\spMIDI_xmegDrawn By:</text>
<text x="244.3" y="186.8">Sheet</text>
<text x="244.9" y="189.3">a.SchDoc</text>
<text x="251.3" y="186.8">of</text>
<text x="37" y="193">1</text>
<text x="107.6" y="193">2</text>
<text x="178.3" y="193">3</text>
<text x="249" y="193">4</text>
</g>
<g font-size="2.2" fill="#000080">
<text x="24.4" y="15.8">S3</text>
<text x="41.9" y="16.7">P8</text>
<text x="11.8" y="18.2">REC MODE</text>
<text x="94.1" y="22.9">R18</text>
<text x="110.6" y="22.9">R13</text>
<text x="127" y="22.9">R14</text>
<text x="139.6" y="22.9">R15</text>
<text x="153.2" y="23.2">R19</text>
<text x="166.7" y="23.2">R20</text>
<text x="184" y="22.9">C10</text>
<text x="193.4" y="22.7">R8</text>
<text x="235.6" y="19.7">R9</text>
<text x="24.4" y="28.9">S4</text>
<text x="41.9" y="26.6">REC sw</text>
<text x="41.9" y="29.8">P10</text>
<text x="77.6" y="25.8">R1</text>
<text x="77.6" y="28.3">3216</text>
<text x="94.1" y="27.9">220R</text>
<text x="94.1" y="25.4">3216</text>
<text x="110.6" y="27.9">220R</text>
<text x="110.6" y="25.4">3216</text>
<text x="127" y="27.9">220R</text>
<text x="127" y="25.4">3216</text>
<text x="139.6" y="27.9">220R</text>
<text x="139.6" y="25.4">3216</text>
<text x="153.2" y="28.2">220R</text>
<text x="153.2" y="25.7">3216</text>
<text x="166.7" y="28.2">220R</text>
<text x="166.7" y="25.7">3216</text>
<text x="184" y="27.9">100nF</text>
<text x="184" y="25.4">10V</text>
<text x="193.4" y="27.7">1K</text>
<text x="193.4" y="25.2">3216</text>
<text x="235.6" y="26.6">220R</text>
<text x="235.6" y="24.1">3216</text>
<text x="250" y="24.5">P5</text>
<text x="254.4" y="24.1">SP IN</text>
<text x="11.8" y="31.3">LEVEL</text>
<text x="77.6" y="30.8">220R</text>
<text x="232.1" y="33.9">D7</text>
<text x="41.9" y="39.7">LEVEL sw</text>
<text x="82.1" y="40.7">D2</text>
<text x="98.5" y="37.7">D8</text>
<text x="98.5" y="40.2">External</text>
<text x="115" y="37.7">D3</text>
<text x="115" y="40.2">Internal</text>
<text x="131.4" y="37.7">D4</text>
<text x="131.4" y="40.2">In</text>
<text x="144" y="37.7">D5</text>
<text x="144" y="40.2">Out</text>
<text x="157.6" y="38">D11</text>
<text x="157.6" y="40.5">Level</text>
<text x="171.1" y="38">D12</text>
<text x="171.1" y="40.5">F1</text>
<text x="202.1" y="39.1">U3</text>
<text x="202.1" y="41.1">6N136</text>
<text x="232.1" y="36.3">1N4148</text>
<text x="27.7" y="46.7">S1</text>
<text x="65.1" y="45.4">C16</text>
<text x="65.1" y="47.9">20V</text>
<text x="82.1" y="43.1">Power</text>
<text x="10.5" y="49.8">P1</text>
<text x="53" y="48.5">D1</text>
<text x="53" y="50.4">1A</text>
<text x="65.1" y="50.4">100uF</text>
<text x="234.6" y="49.8">R11</text>
<text x="250" y="49.8">P6</text>
<text x="254.4" y="49.4">MIDI OUT</text>
<text x="272.8" y="52.9">R12</text>
<text x="211.8" y="58.9">R10</text>
<text x="230" y="59.7">Q2</text>
<text x="234.6" y="56.7">220R</text>
<text x="234.6" y="54.3">3216</text>
<text x="272.8" y="57.8">220R</text>
<text x="272.8" y="55.4">3216</text>
<text x="10.5" y="62.2">VDC 9V</text>
<text x="27.7" y="65.4">ALPS SPUN</text>
<text x="73.8" y="60.9">U1</text>
<text x="150.3" y="62.9">P7</text>
<text x="211.8" y="65.9">10K</text>
<text x="211.8" y="63.4">3216</text>
<text x="230" y="62.2">BC846</text>
<text x="28.9" y="77.9">1117</text>
<text x="33.8" y="77.9">3.3V</text>
<text x="150.3" y="72.8">REC sw</text>
<text x="28.9" y="80.3">V2</text>
<text x="235.6" y="82.9">R3</text>
<text x="14.6" y="87.5">C3</text>
<text x="14.6" y="89.9">20V</text>
<text x="24.3" y="87.5">C12</text>
<text x="24.3" y="89.9">20V</text>
<text x="50.8" y="87.5">C13</text>
<text x="50.8" y="89.9">10V</text>
<text x="60.8" y="86.9">C4</text>
<text x="60.8" y="89.4">6.3V</text>
<text x="153.2" y="84.3">P9</text>
<text x="184" y="86.1">C9</text>
<text x="184" y="88.6">10V</text>
<text x="193.4" y="85.9">R4</text>
<text x="193.4" y="88.4">3216</text>
<text x="235.6" y="89.8">220R</text>
<text x="235.6" y="87.3">3216</text>
<text x="250" y="87.8">P3</text>
<text x="254.4" y="87.3">MIDI IN</text>
<text x="14.6" y="92.4">10uF</text>
<text x="24.3" y="92.4">100nF</text>
<text x="50.8" y="92.4">100nF</text>
<text x="60.8" y="91.8">22uF</text>
<text x="153.2" y="94.2">LEVEL sw</text>
<text x="184" y="91.1">100nF</text>
<text x="193.4" y="90.9">1K</text>
<text x="232.1" y="97.1">D6</text>
<text x="232.1" y="99.6">1N4148</text>
<text x="202.1" y="102.4">U2</text>
<text x="202.1" y="104.3">6N136</text>
<text x="28.9" y="108.1">1117</text>
<text x="28.9" y="110.5">V1</text>
<text x="33.8" y="108.1">5V</text>
<text x="234.6" y="113.1">R6</text>
<text x="250" y="113.1">P4</text>
<text x="254.4" y="112.6">SP OUT</text>
<text x="14.3" y="117.8">C1</text>
<text x="24" y="117.8">C14</text>
<text x="50.8" y="117.7">C15</text>
<text x="60.8" y="117.1">C2</text>
<text x="60.8" y="119.5">10V</text>
<text x="234.6" y="120">220R</text>
<text x="234.6" y="117.5">3216</text>
<text x="272.8" y="116.1">R7</text>
<text x="272.8" y="118.6">3216</text>
<text x="14.3" y="122.7">10uF</text>
<text x="14.3" y="120.3">20V</text>
<text x="24" y="122.7">100nF</text>
<text x="24" y="120.3">20V</text>
<text x="50.8" y="122.6">100nF</text>
<text x="50.8" y="120.2">10V</text>
<text x="60.8" y="122">22uF</text>
<text x="211.8" y="122.2">R5</text>
<text x="230" y="122.9">Q1</text>
<text x="230" y="125.4">BC846</text>
<text x="272.8" y="121.1">220R</text>
<text x="211.8" y="129.1">10K</text>
<text x="211.8" y="126.6">3216</text>
<text x="25.7" y="138.7">Capacitor close to every VCC pin</text>
<text x="22.7" y="146.6">C5</text>
<text x="22.7" y="149">6.3V</text>
<text x="32.4" y="146.6">C6</text>
<text x="32.4" y="149">6.3V</text>
<text x="42.1" y="146.6">C7</text>
<text x="42.1" y="149">6.3V</text>
<text x="22.7" y="151.5">100nF</text>
<text x="32.4" y="151.5">100nF</text>
<text x="42.1" y="151.5">100nF</text>
<text x="156.8" y="152.4">P2</text>
<text x="54.7" y="162">100nF</text>
<text x="54.7" y="157.1">C8</text>
<text x="54.7" y="159.5">6.3V</text>
<text x="182.2" y="159.4">R2</text>
<text x="182.2" y="161.9">3216</text>
<text x="156.8" y="164.7">PDI</text>
<text x="182.2" y="164.3">10K</text>
<text x="143.5" y="170.2">X1</text>
<text x="143.5" y="172.7">32.768k</text>
<text x="73.8" y="175.7">ATxmega16D4-AU</text>
<text x="160.5" y="178.7">R0</text>
<text x="201.5" y="174.8">SP MIDI</text>
<text x="160.5" y="185.6">0R</text>
<text x="160.5" y="183.1">3216</text>
<text x="264.5" y="182.6">B</text>
<text x="255.7" y="189.4">V. Hella</text>
</g>
<g font-size="2.2" fill="#800000">
<text x="116.1" y="15.8">VCC</text>
<text x="190.3" y="15.6">VCC</text>
<text x="74.5" y="18.7">VCC</text>
<text x="179.5" y="33">GND</text>
<text x="60.6" y="40">VDC</text>
<text x="194.6" y="42.7">GND</text>
<text x="269.9" y="45.7">+5V</text>
<text x="74.3" y="53.2">GND</text>
<text x="60.5" y="57.2">GND</text>
<text x="45" y="69.6">GND</text>
<text x="143.1" y="75.2">GND</text>
<text x="226.9" y="74.7">GND</text>
<text x="255" y="77.6">GND</text>
<text x="10.2" y="80.3">VDC</text>
<text x="56.4" y="80.5">VCC</text>
<text x="190.3" y="78.8">VCC</text>
<text x="34" y="100">GND</text>
<text x="146" y="96.6">GND</text>
<text x="179.5" y="96.2">GND</text>
<text x="194.6" y="105.9">GND</text>
<text x="9.9" y="110.6">VDC</text>
<text x="56.7" y="110.6">+5V</text>
<text x="269.9" y="108.9">+5V</text>
<text x="34" y="130.2">GND</text>
<text x="18.3" y="137.8">VCC</text>
<text x="226.9" y="137.9">GND</text>
<text x="255" y="140.8">GND</text>
<text x="179" y="152.2">VCC</text>
<text x="169.2" y="167.1">GND</text>
<text x="18.2" y="172.6">GND</text>
</g>
<g font-size="2.1">
<text x="256.6" y="42.7" transform="rotate(-90 256.6 42.7)">2</text>
<text x="261.5" y="44.2" transform="rotate(-90 261.5 44.2)">PE</text>
<text x="256.6" y="68" transform="rotate(-90 256.6 68)">2</text>
<text x="261.5" y="69.5" transform="rotate(-90 261.5 69.5)">PE</text>
<text x="256.6" y="105.9" transform="rotate(-90 256.6 105.9)">2</text>
<text x="261.5" y="107.4" transform="rotate(-90 261.5 107.4)">PE</text>
<text x="256.6" y="131.2" transform="rotate(-90 256.6 131.2)">2</text>
<text x="261.5" y="132.7" transform="rotate(-90 261.5 132.7)">PE</text>
<text x="140.8" y="166.5" transform="rotate(-90 140.8 166.5)">2</text>
<text x="140.8" y="174" transform="rotate(-90 140.8 174)">1</text>
</g>
</svg>
